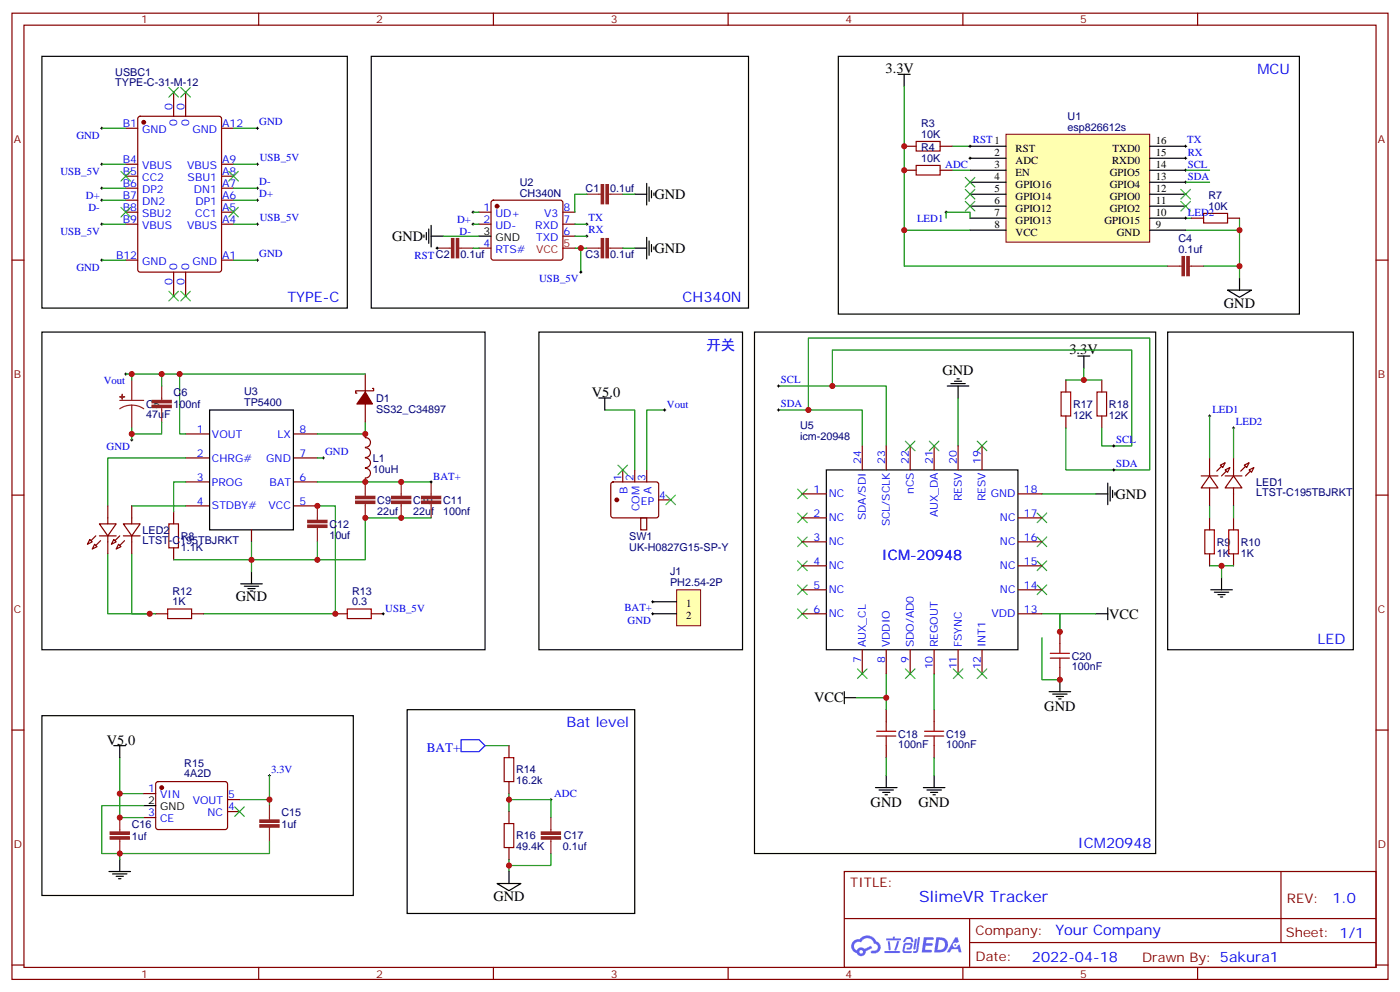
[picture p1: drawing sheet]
<svg xmlns="http://www.w3.org/2000/svg" width="412mm" height="292mm" viewBox="0 0 412 292" stroke-linecap="round" stroke-linejoin="round" font-family="sans-serif">
<g fill="none" stroke="#870000" stroke-width=".35">
<path d="M3.5 3.9h405.4v284.3h-405.4zM7.1 7.4h398.2v277.3h-398.2zM76.2 3.9v3.5M145.3 3.9v3.5M214.5 3.9v3.5M283.6 3.9v3.5M352.8 3.9v3.5M3.5 76.6h3.6M405.3 76.6h3.6M3.5 145.7h3.6M405.3 145.7h3.6M3.5 214.8h3.6"/>
<path d="M405.3 214.8h3.6M248.7 256.5h156.6v28.2h-156.6zM377.3 256.5v20.9M248.7 270.3h156.5M285.6 277.4h119.6M285.6 270.3v14.1M3.5 284h3.6M76.2 284.7v3.5M145.3 284.7v3.5M214.5 284.7v3.5M283.6 284.7v3.5M352.8 284.7v3.5"/>
<path d="M405.3 284h3.6"/>
</g>
<g fill="#5487ff">
<path d="M272.1 275.8h2.6l.3 .2-.1 .6h-2l-.1 .9h1.6l.4 .4-.4 .4h-1.7l-.2 1.2 1.8 .1 .3 .3-.2 .3-2.9 .1z"/>
<path d="M281.4 275.9h.7l.4 1.3-.7 .3a.74 .74 0 0 0-1.1 .3 .74 .74 0 0 0 .5 1 .74 .74 0 0 0 .9-.6l.5-.3 .7 2.3h-.9l-.2-.9h-1.9l-.5 .9h-.9z"/>
<path d="M269.5 276.2h.6l-.4 3a.31 .31 0 0 1-.3 .2 .31 .31 0 0 1-.3-.3z"/>
<path d="M270.4 275.8h.6l-.5 3.9a.89 .89 0 0 1-.7 .7 .89 .89 0 0 1-.9-.3l1-.4z"/>
<path d="M266.8 275.9l.6-.2 1.2 .2 .5 1.2-.6 .2-.4-1-1 .2a.95 .95 0 0 1-1 .8l-.1-.2z"/>
<path d="M266.4 277.6l1.8-.2a1.04 1.04 0 0 1 .6 1.1 1.04 1.04 0 0 1-.8 .9h-.7a.29 .29 0 0 1-.3-.3 .29 .29 0 0 1 .3-.2l.7-.1 .2-.8-1.4 .1-.4 1.7 1.9 .1a.29 .29 0 0 1 .3 .3 .29 .29 0 0 1-.3 .3l-2-.1-.4-.2 .2-2.1z"/>
<path d="M260.5 279.9h4.4a.3 .3 0 0 1 .3 .3 .3 .3 0 0 1-.3 .3h-4.3z"/>
<path d="M264.3 276.9h.6l-.5 1.7a1.02 1.02 0 0 1-.7 1.2l-.2-.3z"/>
<path d="M261.5 277h.6l.3 2.4-.3 .3-.3-.2z"/>
<path d="M261.1 276.2h1.9l.2-.6h.5l-.1 .6h1.5a.29 .29 0 0 1 .3 .3 .29 .29 0 0 1-.3 .2h-3.9z"/>
<path d="M275.8 275.8l-.6 4.5h1.4a2.27 2.27 0 0 0 2.7-2.3 2.27 2.27 0 0 0-2.7-2.2zM276.6 276.6a1.5 1.5 0 0 1 1.8 1.5 1.5 1.5 0 0 1-1.9 1.4h-.3z"/>
<path d="M251.4 277a2.09 2.09 0 0 0 1 3.5 1.37 1.37 0 0 0 1.5 .9 1.37 1.37 0 0 0 1.1-1.4l2-1-.5-.7-1.8 .9a1.4 1.4 0 0 0-2.3 .5 1.32 1.32 0 0 1-.6-1.9 1.32 1.32 0 0 1 1.9-.5 2.02 2.02 0 0 1 2-1.2 2.02 2.02 0 0 1 1.8 1.6 1.09 1.09 0 0 1 1.1 1.4 1.09 1.09 0 0 1-1.6 .7 .41 .41 0 0 0-.5 .3 .41 .41 0 0 0 .4 .5 1.89 1.89 0 0 0 2.4-1.2 1.89 1.89 0 0 0-1.2-2.4 2.98 2.98 0 0 0-5-.7l-1 .2zM253.2 280.1a.52 .52 0 0 1 1 0 .52 .52 0 0 1-1 0z"/>
<circle cx="281.4" cy="278.1" r=".28"/>
</g>
<g fill="none" stroke="#870000" stroke-width=".35">
<path d="M37 37.7h3.6M40.8 34.4l.5-.2h23.3l.6 .5 .1 44.7-.5 .6-23.5 .1-.7-.5v-44.7zM51.2 27.2v7M54.7 27.2v7M65.3 37.7h3.5M37 48.3h3.6M37 51.9h3.6M37 55.4h3.6M37 58.9h3.6M65.3 48.3h3.5M65.3 51.9h3.5M65.3 55.4h3.5"/>
<path d="M65.3 58.9h3.5M144.9 59.1l.4-.2h19.8l.5 .2 .2 .5v16.2l-.2 .5-.5 .3h-19.8l-.5-.3-.2-.5v-16.2zM266.3 43h3.6M266.3 50.1h3.6M276.9 43h3.6M276.9 50.1h3.6M37 62.4h3.6M37 66h3.6M37 76.6h3.6M65.3 62.4h3.5M65.3 66h3.5M65.3 76.6h3.5"/>
<path d="M141.1 62.4h3.5M141.1 66h3.5M141.1 73h3.5M165.8 62.4h3.5M165.8 66h3.5M165.8 69.5h3.5M351 64.2h3.5M361.6 64.2h3.5M51.2 80.1v7M54.7 80.1v7M107.6 110.1v5.3M107.6 118.9v5.3"/>
<path d="M109.7 114.3h.4v.7h-5.3v.7h.3M54.7 127.7h7M54.7 134.8h7M86.4 127.7h7.1M86.4 134.8h7.1M107.6 127.7v1.1a1.41 1.41 0 0 1 1.5 1.4 1.41 1.41 0 0 1-1.5 1.4M107.6 137.8a1.41 1.41 0 0 1 1.5 1.4 1.41 1.41 0 0 1-1.5 1.4M107.6 131.8a1.41 1.41 0 0 1 1.5 1.4 1.41 1.41 0 0 1-1.5 1.4M107.6 134.8a1.41 1.41 0 0 1 1.5 1.4 1.41 1.41 0 0 1-1.5 1.4M51.2 150.6v3.6M54.7 141.8h7M54.7 148.9h7"/>
<path d="M74.1 155.9v3.6M86.4 141.8h7.1M86.4 148.9h7.1M107.6 140.8v1M51.2 161.2v3.5M45.9 180.6h3.5M56.4 180.6h3.6M98.8 180.6h3.5M109.4 180.6h3.5"/>
</g>
<g fill="#870000" stroke="#870000" stroke-width=".35">
<path d="M107.6 115.4l2.1 3.5h-4.6z"/>
<circle cx="146.4" cy="60.7" r=".53"/>
<circle cx="42.3" cy="36" r=".53"/>
</g>
<g fill="none" stroke="#000" stroke-width=".35">
<path d="M12.3 16.6h90v74.1h-90zM109.4 16.6h111.1v74.1h-111.1zM264.6 21.9h3.5M266.3 21.9v3.5M187 57.2h3.5M190.5 54v6.3M191.2 55v4.3M191.9 56.1v2.1M192.6 56.8v.7M124.9 69.1v.7M125.6 68.4v2.2M126.3 67.4v4.2"/>
<path d="M127 69.5h3.5M127 66.3v6.4M141.1 69.5h3.5M187 73h3.5M190.5 69.8v6.4M191.2 70.9v4.2M191.9 72v2.1M192.6 72.7v.7M12.3 97.7h130.6v93.5h-130.6zM361.6 85.4h7.1l-3.6 2.1zM365.1 81.8v3.6M61.7 120.6h24.7v35.3h-24.7z"/>
<path d="M70.9 171.8h6.4M72 172.5h4.2M73 173.2h2.1M73.7 173.9h.7M74.1 168.3v3.5M12.3 210.6h91.8v52.9h-91.8zM32.1 256.5h6.4M33.2 257.2h4.2M34.2 257.9h2.1M34.9 258.6h.7M35.3 252.9v3.6"/>
</g>
<path d="M165.8 73h3.5" fill="none" stroke="#f00" stroke-width=".35"/>
<g fill="none" stroke="#000" stroke-width=".29">
<path d="M29.6 37.7h.7M30 37.4v.7M75.5 37.7h.7M75.8 37.4v.7M29.6 58.9h.7M29.6 55.4h.7M29.6 48.3h.7M30 48v.7M30 55v.7M30 58.6v.7M75.5 58.9h.7M75.5 55.4h.7"/>
<path d="M75.5 48.3h.7M75.8 48v.7M75.8 55v.7M75.8 58.6v.7M285.4 46.6h.7M285.8 46.2v.7M348.9 53.6h.7M348.9 50.1h.7M349.2 49.7v.7M349.2 53.3v.7M29.6 76.6h.7M29.6 66h.7"/>
<path d="M30 65.6v.7M30 76.2v.7M75.5 76.6h.7M75.5 66h.7M75.8 65.6v.7M75.8 76.2v.7M128.4 73h.7M128.8 72.7v.7M139 66h.7M139 62.4h.7M139.3 62.1v.7M139.3 65.6v.7"/>
<path d="M172.5 66h.7M172.5 69.5h.7M172.9 65.6v.7M172.9 69.1v.7M36.7 110.1h.7M37 109.7v.7M38.5 129.5h.7M38.8 129.1v.7M94.9 134.8h.7M95.2 134.4v.7M126.6 141.8h.8M127 141.5v.7"/>
<path d="M112.5 180.6h.7M112.9 180.3v.7"/>
</g>
<g fill="none" stroke="#008700" stroke-width=".35">
<path d="M30 37.7h7M68.8 37.7h7M266.3 25.4v42.3h19.5M30 58.9h7M30 55.4h7M30 48.3h7M68.8 58.9h7M68.8 55.4h7M68.8 48.3h7M172.9 57.2h-3.6v5.2M183.4 57.2h3.6M280.5 43h5.3"/>
<path d="M280.5 50.1h5.3M30 76.6h7M30 66h7M68.8 76.6h7M68.8 66h7M139.3 66h1.8M139.3 73h1.8M139.3 62.4h1.8M169.3 66h3.6M169.3 73h3.6M169.3 69.5h3.6M171.1 73v7.1"/>
<path d="M183.4 73h3.6M266.3 67.7v10.6h77.7M349.2 67.7h15.9M349.2 64.2h1.8M354.5 78.3h10.6M365.1 64.2v17.6M37 110.1h1.8v1.7M38.8 110.1h8.8M52.9 110.1h-5.3v3.5M107.6 110.1h-54.7v17.6h1.8M47.6 124.2v3.5h-8.8v-1.8M54.7 134.8h-23v14.1"/>
<path d="M93.5 134.8h1.7M107.6 124.2v3.5h-14.1M38.8 148.9h15.9M54.7 141.8h-3.5v8.8M74.1 159.5v8.8M93.5 148.9h5.3v31.7h-38.8M93.5 159.5v5.2h-42.3M93.5 141.8h33.5M127 152.4h-19.4v12.3h-14.1M31.7 163v17.6h12.4M38.8 163v17.6h7.1M35.3 223v10.5h7"/>
<path d="M70.6 235.3h8.8v1.8"/>
</g>
<g fill="none" stroke="#8c2424" stroke-width=".35">
<path d="M172.9 57.2h4.2M179.2 57.2h4.2M128.8 73h4.2M135.1 73h4.2M172.9 73h4.2M179.2 73h4.2M344 78.3h4.2M350.3 78.3h4.2M35.3 117.8h7M38.8 119.2l1.9 .3 1.6 .8M38.8 119.2l-1.8 .3-1.7 .8M38.8 111.8v6"/>
<path d="M38.8 119.2v6.7M47.6 113.6v4.2M47.6 119.9v4.3M93.5 148.9v4.2M93.5 155.2v4.3M107.6 141.8v4.2M107.6 148.2v4.2M118.2 141.8v4.2M118.2 148.2v4.2M127 141.8v4.2M127 148.2v4.2M79.4 237.1v4.2"/>
<path d="M79.4 243.4v4.2"/>
</g>
<g fill="#8c2424" stroke="#8c2424" stroke-width=".35">
<path d="M177.1 54.3h.7v5.7h-.7z"/>
<path d="M178.5 54.3h.7v5.7h-.7z"/>
<path d="M177.1 70.2h.7v5.6h-.7z"/>
<path d="M178.5 70.2h.7v5.6h-.7z"/>
<path d="M133 70.2h.7v5.6h-.7z"/>
<path d="M134.4 70.2h.7v5.6h-.7z"/>
<path d="M76.6 242.7h5.6v.7h-5.6z"/>
<path d="M76.6 241.3h5.6v.7h-5.6z"/>
<path d="M90.7 154.5h5.6v.7h-5.6z"/>
<path d="M90.7 153.1h5.6v.7h-5.6z"/>
<path d="M35.3 116.8h1.4z"/>
<path d="M36 116.1v1.4z"/>
<path d="M44.8 119.2h5.6v.7h-5.6z"/>
<path d="M44.8 117.8h5.6v.7h-5.6z"/>
<path d="M104.8 147.5h5.6v.7h-5.6z"/>
<path d="M104.8 146h5.6v.8h-5.6z"/>
<path d="M115.4 147.5h5.6v.7h-5.6z"/>
<path d="M115.4 146h5.6v.8h-5.6z"/>
<path d="M124.2 147.5h5.6v.7h-5.6z"/>
<path d="M124.2 146h5.6v.8h-5.6z"/>
<path d="M348.2 75.5h.7v5.6h-.7z"/>
<path d="M349.6 75.5h.7v5.6h-.7z"/>
</g>
<g fill="none" stroke="#3c3" stroke-width=".35">
<path d="M49.7 25.8l2.9 2.8M52.6 25.8l-2.9 2.8M53.3 25.8l2.8 2.8M56.1 25.8l-2.8 2.8M35.6 50.4l2.9 2.9M38.5 50.4l-2.9 2.9M67.4 50.4l2.8 2.9M70.2 50.4l-2.8 2.9M35.6 61l2.9 2.9M38.5 61l-2.9 2.9M67.4 61l2.8 2.9M70.2 61l-2.8 2.9"/>
<path d="M49.7 85.7l2.9 2.8M52.6 85.7l-2.9 2.8M53.3 85.7l2.8 2.8M56.1 85.7l-2.8 2.8"/>
</g>
<path d="M269.9 41.6h7v2.8h-7zM269.9 48.7h7v2.8h-7zM354.5 62.8h7.1v2.8h-7.1zM49.7 154.2h2.9v7h-2.9zM49.4 179.2h7v2.8h-7zM102.3 179.2h7.1v2.8h-7.1z" fill="none" stroke="#a10000" stroke-width=".35"/>
<path d="M296.3 39.5h42.4v31.8h-42.4z" fill="#ffffb0" stroke="#800000" stroke-width=".29"/>
<g fill="none" stroke="#000" stroke-width=".35">
<path d="M246.9 16.6h135.9v75.8h-135.9zM285.8 43h10.5M285.8 46.6h10.5M285.8 50.1h10.5M285.8 53.6h10.5M285.8 57.2h10.5M338.7 43h10.5M338.7 46.6h10.5M338.7 50.1h10.5M338.7 53.6h10.5M338.7 57.2h10.5M285.8 60.7h10.5"/>
<path d="M285.8 64.2h10.5M285.8 67.7h10.5M338.7 60.7h10.5M338.7 64.2h10.5M338.7 67.7h10.5M158.7 97.7h60v93.5h-60zM344 97.7h54.6v93.5h-54.6zM356.7 173.6h6.3M357.7 174.3h4.2M358.8 175h2.1M359.5 175.7h.7M359.8 170v3.6"/>
<path d="M119.9 208.8h67.1v60h-67.1zM146.4 260h7.1l-3.6 2.1zM149.9 256.5v3.5"/>
</g>
<g fill="none" stroke="#870000" stroke-width=".35">
<path d="M183.4 138.3v3.5M187 138.3v3.5M190.5 138.3v3.5M356.3 134.8v5.3M359.5 136.9l1.4-.7-.7 1.4zM360.9 138.3l1.4-.7-.7 1.4zM363.4 134.8v5.3M366.5 136.9l1.4-.7-.7 1.4zM367.9 138.3l1.5-.7-.7 1.4zM26.5 158.8l.7 .7-1.4 .7zM29.3 154.2h4.9l-2.5 3.5zM29.3 157.7h4.9"/>
<path d="M31.7 148.9v5.3M31.7 157.7v5.3M33.5 158.8l.7 .7-1.4 .7zM36.3 154.2h5l-2.5 3.5zM36.3 157.7h5M38.8 148.9v5.3M38.8 157.7v5.3M180.2 142l.4-.2h12.7l.5 .2 .2 .5v9.5l-.7 .4-13-.1-.4-.6v-9.2zM188.7 152.4h1.8v3.5h-1.8zM194 147.1h3.6M353.8 140.1h5M356.3 140.1l2.5 3.5h-5z"/>
<path d="M356.3 143.6v5.3M356.3 152.4v3.5M360.9 140.1h4.9M363.4 140.1l2.4 3.5h-4.9zM363.4 143.6v5.3M363.4 152.4v3.5M27.9 160.2l.7 .7-1.4 .7zM34.9 160.2l.7 .7-1.4 .7zM356.3 163v3.5M363.4 163v3.5"/>
</g>
<g fill="#870000" stroke="#870000" stroke-width=".35">
<path d="M36.7 159.1l-1.4 1.4z"/>
<path d="M35.3 157.7l-1.4 1.4z"/>
<path d="M29.6 159.1l-1.4 1.4z"/>
<path d="M26.8 159.1l1.4-1.4z"/>
<path d="M358.4 138.6l1.4-1.4z"/>
<path d="M359.8 140.1l1.4-1.5z"/>
<path d="M365.5 138.6l1.4-1.4z"/>
<path d="M366.9 140.1l1.4-1.5z"/>
<circle cx="181.7" cy="147.1" r=".53"/>
</g>
<g fill="none" stroke="#000" stroke-width=".29">
<path d="M285.4 43h.7M285.8 42.7v.7M348.9 46.6h.7M348.9 43h.7M349.2 42.7v.7M349.2 46.2v.7M171.1 79.7v.7M170.7 80.1h.7M356 122.4h.7M356.3 122.1v.7M363 125.9h.7M363.4 125.6v.7"/>
<path d="M161.9 235.3h.7M162.3 234.9v.8"/>
</g>
<g fill="none" stroke="#008700" stroke-width=".35">
<path d="M38.8 127.7v1.8M178.2 120.6h8.8v17.7M195.8 120.6h-5.3v17.7M356.3 122.4v12.4M363.4 125.9v8.9M356.3 148.9v3.5M363.4 148.9v3.5M356.3 166.5h7.1M359.8 166.5v3.5M142.9 219.4h7M149.9 235.3h12.4v5.3M149.9 233.5v5.3"/>
<path d="M149.9 252.9v3.6M162.3 251.2v3.5h-12.4"/>
</g>
<path d="M135.8 217.7h5.3l1.8 1.7-1.8 1.8h-5.3z" fill="none" stroke="#00f" stroke-width=".35"/>
<path d="M162.3 240.6v4.2M162.3 246.9v4.3" fill="none" stroke="#8c2424" stroke-width=".35"/>
<g fill="#8c2424" stroke="#8c2424" stroke-width=".35">
<path d="M159.5 246.2h5.6v.7h-5.6z"/>
<path d="M159.5 244.8h5.6v.7h-5.6z"/>
</g>
<path d="M354.9 155.9h2.8v7.1h-2.8zM361.9 155.9h2.9v7.1h-2.9z" fill="none" stroke="#a10000" stroke-width=".35"/>
<path d="M284.3 52.2l2.9 2.8M287.2 52.2l-2.9 2.8M347.8 59.3l2.9 2.8M350.7 59.3l-2.9 2.8M182 136.9l2.9 2.8M184.9 136.9l-2.9 2.8M196.1 145.7l2.9 2.8M199 145.7l-2.9 2.8" fill="none" stroke="#3c3" stroke-width=".35"/>
<path d="M199.3 173.6h7.1v10.5h-7.1z" fill="#ffffb0" stroke="#800000" stroke-width=".29"/>
<g fill="none" stroke="#000" stroke-width=".35">
<path d="M222.2 97.7h118.2v153.5h-118.2zM176.4 117.1h3.5M178.2 117.1v3.5M279 113.6h6.4M280.1 112.9h4.2M281.2 112.2h2.1M281.9 111.5h.7M282.2 113.6v3.5M317.5 104.8h3.5M319.3 104.8v3.5M243.4 138.3h56.5v52.9h-56.5zM322.8 145.3h3.5"/>
<path d="M326.3 142.2v6.3M327 143.2v4.3M327.7 144.3v2.1M328.4 145v.7M192.3 177.1h7M326.3 178.9v3.5M192.3 180.6h7M322.8 180.6h3.5M33.5 219.4h3.5M35.3 219.4v3.6M248.7 205.3h3.5M248.7 203.6v3.5"/>
<path d="M309 203.6h6.4M310.1 204.3h4.2M311.1 205h2.2M311.9 205.7h.7M312.2 200v3.6M42.3 237.1h3.6M257.9 231.8h6.3M258.9 232.5h4.3M260 233.2h2.1M260.7 233.9h.7M261.1 228.2v3.6M272 231.8h6.3"/>
<path d="M273 232.5h4.3M274.1 233.2h2.1M274.8 233.9h.7M275.2 228.2v3.6"/>
</g>
<g fill="none" stroke="#000" stroke-width=".29">
<path d="M278.3 62.4h.7M278.7 62.1v.7M348.9 64.2h.7M349.2 63.9v.7M229 113.6h.7M229.3 113.2v.7M195.4 120.6h.7M195.8 120.3v.7M229 120.6h.7M229.3 120.3v.7M327.7 138.3h.7M327.7 131.2h.7"/>
<path d="M328.1 130.9v.7M328.1 137.9v.7M191.9 177.1h.7M192.3 176.7v.7M191.9 180.6h.7M192.3 180.3v.7M79 228.2h.7M79.4 227.9v.7"/>
</g>
<g fill="none" stroke="#008700" stroke-width=".35">
<path d="M349.2 50.1h7.1M349.2 53.6h7.1M130.5 69.5h10.6M278.7 64.2v-1.8h7.1v1.8M229.3 113.6h31.8v17.6M245.2 113.6v-10.6h88.2v28.2h-8.8v-5.3M282.2 117.1v14.1M319.3 108.3v3.5h-5.3M319.3 111.8h5.3M229.3 120.6h24.7v10.6M238.1 120.6v-21.1h100.6v38.8h-24.7v-12.4M306.9 145.3h15.9"/>
<path d="M261.1 198.3v7M275.2 198.3v10.5M306.9 180.6h5.3v5.3v-5.3h10.6M306.9 187.7v12.3h5.3M252.2 205.3h8.9v3.5M35.3 233.5v7.1h7M42.3 237.1h-12.3v14.1h5.3M79.4 228.2v7.1M261.1 223v5.2M275.2 223v5.2M79.4 247.6v3.6h-44.1v1.7"/>
</g>
<g fill="none" stroke="#a10000" stroke-width=".35">
<path d="M312.6 115.4h2.8v7h-2.8zM323.1 115.4h2.9v7h-2.9zM309.4 193.7h5.6M309.4 192.3h5.6M312.2 189.4v2.9M312.2 193.7v2.8M258.2 216.6h5.7M258.2 215.2h5.7M261.1 212.4v2.8M261.1 216.6v2.8M272.3 216.6h5.7M272.3 215.2h5.7"/>
<path d="M275.2 212.4v2.8M275.2 216.6v2.8M148.5 223h2.8v7h-2.8zM148.5 242.4h2.8v7h-2.8z"/>
</g>
<g fill="none" stroke="#870000" stroke-width=".35">
<path d="M314 111.8v3.6M324.6 111.8v3.6M254 131.2v7.1M261.1 131.2v7.1M268.1 131.2v7.1M275.2 131.2v7.1M282.2 131.2v7.1M289.3 131.2v7.1M314 122.4v3.5M324.6 122.4v3.5M236.4 145.3h7M236.4 152.4h7"/>
<path d="M236.4 159.5h7M299.9 145.3h7M299.9 152.4h7M299.9 159.5h7M236.4 166.5h7M236.4 173.6h7M299.9 166.5h7M299.9 173.6h7M236.4 180.6h7M254 191.2v7.1M261.1 191.2v7.1M268.1 191.2v7.1"/>
<path d="M275.2 191.2v7.1M282.2 191.2v7.1M289.3 191.2v7.1M299.9 180.6h7M312.2 185.9v3.5M312.2 196.5v3.5M149.9 219.4v3.6M261.1 208.8v3.6M261.1 219.4v3.6M275.2 208.8v3.6M275.2 219.4v3.6M42.3 233.5h3.6"/>
<path d="M46.1 230.2l.5-.2 20 .1 .4 .6v13l-.7 .4h-20l-.4-.7v-12.7zM67 238.8h3.6M67 235.3h3.6M149.9 230v3.5M149.9 238.8v3.6M42.3 240.6h3.6M149.9 249.4v3.5"/>
</g>
<circle cx="47.6" cy="231.8" r=".53" fill="#870000" stroke="#870000" stroke-width=".35"/>
<path d="M35.3 240.6v4.2M35.3 246.9v4.3" fill="none" stroke="#8c2424" stroke-width=".35"/>
<g fill="#8c2424" stroke="#8c2424" stroke-width=".35">
<path d="M32.5 246.2h5.6v.7h-5.6z"/>
<path d="M32.5 244.8h5.6v.7h-5.6z"/>
</g>
<g fill="none" stroke="#3c3" stroke-width=".35">
<path d="M284.3 59.3l2.9 2.8M284.3 55.7l2.9 2.9M287.2 59.3l-2.9 2.8M287.2 55.7l-2.9 2.9M347.8 55.7l2.9 2.9M350.7 55.7l-2.9 2.9M266.7 129.8l2.8 2.8M269.5 129.8l-2.8 2.8M273.8 129.8l2.8 2.8M276.6 129.8l-2.8 2.8M287.9 129.8l2.8 2.8M290.7 129.8l-2.8 2.8"/>
<path d="M234.9 143.9l2.9 2.9M234.9 151l2.9 2.8M234.9 158l2.9 2.9M237.8 143.9l-2.9 2.9M237.8 151l-2.9 2.8M237.8 158l-2.9 2.9M305.5 151l2.8 2.8M305.5 158l2.8 2.9M308.3 151l-2.8 2.8M308.3 158l-2.8 2.9M234.9 165.1l2.9 2.8M234.9 172.2l2.9 2.8"/>
<path d="M234.9 179.2l2.9 2.8M237.8 165.1l-2.9 2.8M237.8 172.2l-2.9 2.8M237.8 179.2l-2.9 2.8M305.5 165.1l2.8 2.8M305.5 172.2l2.8 2.8M308.3 165.1l-2.8 2.8M308.3 172.2l-2.8 2.8M252.6 196.8l2.8 2.9M255.4 196.8l-2.8 2.9M266.7 196.8l2.8 2.9M269.5 196.8l-2.8 2.9"/>
<path d="M280.8 196.8l2.8 2.9M283.6 196.8l-2.8 2.9M287.9 196.8l2.8 2.9M290.7 196.8l-2.8 2.9M69.1 237.4l2.9 2.8M72 237.4l-2.9 2.8"/>
</g>
<g fill="#c00">
<circle cx="171.1" cy="73" r=".88"/>
<circle cx="93.5" cy="148.9" r=".88"/>
<circle cx="74.1" cy="164.7" r=".88"/>
<circle cx="98.8" cy="180.6" r=".88"/>
<circle cx="44.1" cy="180.6" r=".88"/>
<circle cx="107.6" cy="127.7" r=".88"/>
<circle cx="52.9" cy="110.1" r=".88"/>
<circle cx="38.8" cy="110.1" r=".88"/>
<circle cx="47.6" cy="110.1" r=".88"/>
<circle cx="107.6" cy="141.8" r=".88"/>
<circle cx="118.2" cy="141.8" r=".88"/>
<circle cx="118.2" cy="152.4" r=".88"/>
<circle cx="93.5" cy="164.7" r=".88"/>
<circle cx="107.6" cy="152.4" r=".88"/>
<circle cx="365.1" cy="78.3" r=".88"/>
<circle cx="365.1" cy="67.7" r=".88"/>
<circle cx="266.3" cy="67.7" r=".88"/>
<circle cx="266.3" cy="50.1" r=".88"/>
<circle cx="266.3" cy="43" r=".88"/>
<circle cx="149.9" cy="254.7" r=".88"/>
<circle cx="149.9" cy="235.3" r=".88"/>
<circle cx="359.8" cy="166.5" r=".88"/>
<circle cx="38.8" cy="127.7" r=".88"/>
<circle cx="79.4" cy="235.3" r=".88"/>
<circle cx="35.3" cy="251.2" r=".88"/>
<circle cx="35.3" cy="240.6" r=".88"/>
<circle cx="35.3" cy="233.5" r=".88"/>
<circle cx="312.2" cy="185.9" r=".88"/>
<circle cx="312.2" cy="200" r=".88"/>
<circle cx="261.1" cy="205.3" r=".88"/>
<circle cx="319.3" cy="111.8" r=".88"/>
<circle cx="238.1" cy="120.6" r=".88"/>
<circle cx="245.2" cy="113.6" r=".88"/>
</g>
<text font-size="4.6" fill="#00f" x="270.8" y="265.5">SlimeVR Tracker</text>
<g font-size="4.2">
<text x="260.9" y="21.5">3.3V</text>
<text x="192.8" y="58.6">GND</text>
<text x="115.5" y="70.9">GND</text>
<text x="192.8" y="74.5">GND</text>
<text x="360.5" y="90.7">GND</text>
<text x="315" y="104.1">3.3V</text>
<text x="277.6" y="110.3">GND</text>
<text x="174.4" y="116.8">V5.0</text>
<text x="328.6" y="146.8">GND</text>
<text x="69.5" y="176.8">GND</text>
<text x="326.7" y="182">VCC</text>
<text x="239.8" y="206.7">VCC</text>
<text x="307.6" y="209.2">GND</text>
<text x="31.5" y="219.1">V5.0</text>
<text x="256.5" y="237.4">GND</text>
<text x="270.6" y="237.4">GND</text>
<text x="145.3" y="265.3">GND</text>
</g>
<g font-size="4.2" fill="#00f">
<text x="370.4" y="21.9">MCU</text>
<text x="84.7" y="88.9">TYPE-C</text>
<text x="201.1" y="88.9">CH340N</text>
<text x="208.1" y="103">开关</text>
<text x="259.8" y="164.7">ICM-20948</text>
<text x="388.1" y="189.4">LED</text>
<text x="166.9" y="214">Bat level</text>
<text x="317.5" y="249.4">ICM20948</text>
<text x="392.5" y="265.7">1.0</text>
<text x="310.9" y="275.3">Your Company</text>
<text x="304" y="283.1">2022-04-18</text>
</g>
<text font-size="3.9" fill="#00f" x="125.7" y="221.2">BAT+</text>
<g font-size="3.9" fill="#800">
<text x="250.5" y="261.1">TITLE:</text>
<text x="379.1" y="265.7">REV:</text>
<text x="287.4" y="275.3">Company:</text>
<text x="378.7" y="275.9">Sheet: 1/1</text>
<text x="287.4" y="282.9">Date:</text>
<text x="336.4" y="283">Drawn By: 5akura1</text>
</g>
<g font-size="3.2" fill="#800">
<text x="41.6" y="6.9">1</text>
<text x="110.8" y="6.9">2</text>
<text x="179.9" y="6.9">3</text>
<text x="249.1" y="6.9">4</text>
<text x="318.2" y="6.9">5</text>
<text x="4.1" y="42">A</text>
<text x="405.9" y="42">A</text>
<text x="4.1" y="111.1">B</text>
<text x="405.9" y="111.1">B</text>
<text x="4.1" y="180.3">C</text>
<text x="405.9" y="180.3">C</text>
<text x="4.1" y="249.4">D</text>
<text x="405.9" y="249.4">D</text>
<text x="41.6" y="287.7">1</text>
<text x="110.8" y="287.7">2</text>
<text x="179.9" y="287.7">3</text>
<text x="249.1" y="287.7">4</text>
<text x="318.2" y="287.7">5</text>
</g>
<g font-size="3.2" fill="#000080">
<text x="33.9" y="22.2">USBC1</text>
<text x="33.9" y="25.4">TYPE-C-31-M-12</text>
<text x="314.5" y="35.3">U1</text>
<text x="271.3" y="40.6">10K</text>
<text x="271.3" y="37.4">R3</text>
<text x="314.5" y="38.5">esp826612s</text>
<text x="271.3" y="47.6">10K</text>
<text x="271.3" y="44.4">R4</text>
<text x="153.1" y="57.9">CH340N</text>
<text x="153.1" y="54.7">U2</text>
<text x="172.5" y="56.5">C1</text>
<text x="179.7" y="56.5">0.1uf</text>
<text x="356" y="58.6">R7</text>
<text x="356" y="61.7">10K</text>
<text x="347.2" y="71.3">C4</text>
<text x="135.6" y="75.9">0.1uf</text>
<text x="172.5" y="75.9">C3</text>
<text x="179.7" y="75.9">0.1uf</text>
<text x="347.2" y="74.4">0.1uf</text>
<text x="51.2" y="116.6">C6</text>
<text x="71.9" y="119.6">TP5400</text>
<text x="71.9" y="116.3">U3</text>
<text x="110.8" y="118.3">D1</text>
<text x="43" y="123">47uF</text>
<text x="43" y="120.1">C5</text>
<text x="51.2" y="120.1">100nf</text>
<text x="110.8" y="121.5">SS32_C34897</text>
<text x="316.1" y="123.2">12K</text>
<text x="316.1" y="120">R17</text>
<text x="326.7" y="123.2">12K</text>
<text x="326.7" y="120">R18</text>
<text x="235.7" y="129.5">icm-20948</text>
<text x="235.7" y="126.3">U5</text>
<text x="109.8" y="135.9">L1</text>
<text x="109.8" y="139.1">10uH</text>
<text x="370.1" y="143">LED1</text>
<text x="111.1" y="148.2">C9</text>
<text x="121.7" y="148.2">C10</text>
<text x="130.5" y="148.2">C11</text>
<text x="370.1" y="146.1">LTST-C195TBJRKT</text>
<text x="97" y="155.2">C12</text>
<text x="111.1" y="151.4">22uf</text>
<text x="121.7" y="151.4">22uf</text>
<text x="130.5" y="151.4">100nf</text>
<text x="42" y="160.2">LTST-C195TBJRKT</text>
<text x="42" y="157.2">LED2</text>
<text x="53.3" y="158.9">R8</text>
<text x="97" y="158.5">10uf</text>
<text x="185.4" y="159">SW1</text>
<text x="358.4" y="160.5">R9</text>
<text x="365.5" y="160.5">R10</text>
<text x="53.3" y="162">1.1K</text>
<text x="185.4" y="162">UK-H0827G15-SP-Y</text>
<text x="358.4" y="163.8">1K</text>
<text x="365.5" y="163.8">1K</text>
<text x="197.4" y="172.5">PH2.54-2P</text>
<text x="197.4" y="169.3">J1</text>
<text x="50.8" y="178.2">1K</text>
<text x="50.8" y="175">R12</text>
<text x="103.7" y="178.2">0.3</text>
<text x="103.7" y="175">R13</text>
<text x="315.7" y="197.3">100nF</text>
<text x="315.7" y="194.2">C20</text>
<text x="264.6" y="220.2">100nF</text>
<text x="264.6" y="217.2">C18</text>
<text x="278.7" y="220.2">100nF</text>
<text x="278.7" y="217.2">C19</text>
<text x="54.3" y="225.7">R15</text>
<text x="152" y="227.6">R14</text>
<text x="54.3" y="228.7">4A2D</text>
<text x="152" y="230.8">16.2k</text>
<text x="38.8" y="243.6">C16</text>
<text x="82.9" y="243.6">1uf</text>
<text x="82.9" y="240.1">C15</text>
<text x="38.8" y="247.1">1uf</text>
<text x="152" y="250.2">49.4K</text>
<text x="152" y="247">R16</text>
<text x="165.8" y="250.2">0.1uf</text>
<text x="166.1" y="247">C17</text>
</g>
<g font-size="3.2" fill="#00f">
<text x="50.8" y="32.5" transform="rotate(-90 50.8 32.5)">0</text>
<text x="54.3" y="32.5" transform="rotate(-90 54.3 32.5)">0</text>
<text x="22.5" y="40.9">GND</text>
<text x="36.2" y="37.4">B1</text>
<text x="41.9" y="39.2">GND</text>
<text x="52.2" y="36.9" transform="rotate(-90 52.2 36.9)">0</text>
<text x="55.7" y="36.9" transform="rotate(-90 55.7 36.9)">0</text>
<text x="56.7" y="39.2">GND</text>
<text x="65.4" y="37.4">A12</text>
<text x="76.4" y="36.9">GND</text>
<text x="36.2" y="48">B4</text>
<text x="65.4" y="48">A9</text>
<text x="76.6" y="47.5">USB_5V</text>
<text x="286.6" y="42.1">RST 1</text>
<text x="349.7" y="42.2">TX</text>
<text x="349.9" y="45.8">RX</text>
<text x="17.8" y="51.5">USB_5V</text>
<text x="36.2" y="51.5">B5</text>
<text x="41.9" y="49.7">VBUS</text>
<text x="41.9" y="53.3">CC2</text>
<text x="55.1" y="49.7">VBUS</text>
<text x="55.3" y="53.3">SBU1</text>
<text x="65.4" y="51.5">A8</text>
<text x="278.5" y="49.5">ADC</text>
<text x="349.9" y="52.9">SDA</text>
<text x="349.9" y="49.3">SCL</text>
<text x="25.3" y="58.5">D+</text>
<text x="36.2" y="55">B6</text>
<text x="36.2" y="58.6">B7</text>
<text x="41.9" y="56.8">DP2</text>
<text x="57.1" y="56.8">DN1</text>
<text x="65.4" y="58.6">A6</text>
<text x="65.4" y="55">A7</text>
<text x="76.4" y="58.1">D+</text>
<text x="76.4" y="54.5">D-</text>
<text x="26" y="62.1">D-</text>
<text x="36.2" y="62.1">B8</text>
<text x="36.2" y="65.6">B9</text>
<text x="41.9" y="60.3">DN2</text>
<text x="41.9" y="63.9">SBU2</text>
<text x="57.5" y="63.9">CC1</text>
<text x="57.6" y="60.3">DP1</text>
<text x="65.4" y="65.6">A4</text>
<text x="65.4" y="62.1">A5</text>
<text x="76.6" y="65.1">USB_5V</text>
<text x="134.7" y="65.6">D+</text>
<text x="142.4" y="62.1">1</text>
<text x="142.4" y="65.6">2</text>
<text x="145.9" y="63.9">UD+</text>
<text x="160.3" y="63.9">V3</text>
<text x="166" y="65.6">7</text>
<text x="166" y="62.1">8</text>
<text x="173.4" y="65.2">TX</text>
<text x="270.1" y="65.4">LED1</text>
<text x="349.9" y="63.5">LED2</text>
<text x="17.8" y="69.1">USB_5V</text>
<text x="41.9" y="67.4">VBUS</text>
<text x="55.1" y="67.4">VBUS</text>
<text x="135.4" y="69.1">D-</text>
<text x="145.9" y="67.4">UD-</text>
<text x="157.7" y="67.4">RXD</text>
<text x="157.9" y="70.9">TXD</text>
<text x="166" y="69.1">6</text>
<text x="173.4" y="68.7">RX</text>
<text x="34.2" y="76.2">B12</text>
<text x="41.9" y="78">GND</text>
<text x="56.7" y="78">GND</text>
<text x="65.4" y="76.2">A1</text>
<text x="76.4" y="75.7">GND</text>
<text x="122.1" y="76.1">RSTC2</text>
<text x="142.4" y="72.7">4</text>
<text x="145.9" y="74.4">RTS#</text>
<text x="22.5" y="79.7">GND</text>
<text x="50.8" y="83.9" transform="rotate(-90 50.8 83.9)">0</text>
<text x="52.2" y="79.4" transform="rotate(-90 52.2 79.4)">0</text>
<text x="54.3" y="83.9" transform="rotate(-90 54.3 83.9)">0</text>
<text x="55.7" y="79.4" transform="rotate(-90 55.7 79.4)">0</text>
<text x="158.8" y="83.1">USB_5V</text>
<text x="30.6" y="112.9">Vout</text>
<text x="230" y="112.7">SCL</text>
<text x="230" y="119.8">SDA</text>
<text x="196.4" y="120">Vout</text>
<text x="357.1" y="121.7">LED1</text>
<text x="364.1" y="125.2">LED2</text>
<text x="58" y="127.4">1</text>
<text x="62.4" y="128.8">VOUT</text>
<text x="81.8" y="128.8">LX</text>
<text x="88.2" y="127.4">8</text>
<text x="328.8" y="130.4">SCL</text>
<text x="31.4" y="132.5">GND</text>
<text x="58" y="134.4">2</text>
<text x="62.4" y="135.8">CHRG#</text>
<text x="78.4" y="135.8">GND</text>
<text x="88.2" y="134.4">7</text>
<text x="95.8" y="133.9">GND</text>
<text x="253.6" y="136.5" transform="rotate(-90 253.6 136.5)">24</text>
<text x="260.7" y="136.5" transform="rotate(-90 260.7 136.5)">23</text>
<text x="267.8" y="136.5" transform="rotate(-90 267.8 136.5)">22</text>
<text x="274.8" y="136.5" transform="rotate(-90 274.8 136.5)">21</text>
<text x="281.9" y="136.5" transform="rotate(-90 281.9 136.5)">20</text>
<text x="288.9" y="136.5" transform="rotate(-90 288.9 136.5)">19</text>
<text x="328.8" y="137.4">SDA</text>
<text x="58" y="141.5">3</text>
<text x="62.4" y="142.9">PROG</text>
<text x="79.4" y="142.9">BAT</text>
<text x="88.2" y="141.5">6</text>
<text x="127.6" y="141.2">BAT+</text>
<text x="183.1" y="141.6" transform="rotate(-90 183.1 141.6)">1</text>
<text x="186.6" y="141.6" transform="rotate(-90 186.6 141.6)">2</text>
<text x="190.1" y="141.6" transform="rotate(-90 190.1 141.6)">3</text>
<text x="58" y="148.5">4</text>
<text x="62.4" y="149.9">STDBY#</text>
<text x="79.1" y="149.9">VCC</text>
<text x="88.2" y="148.5">5</text>
<text x="184.9" y="145.3" transform="rotate(-90 184.9 145.3)">B</text>
<text x="188.8" y="148.5">EP</text>
<text x="191.9" y="145.3" transform="rotate(-90 191.9 145.3)">A</text>
<text x="194.2" y="146.8">4</text>
<text x="239.6" y="145">1</text>
<text x="244.1" y="146.4">NC</text>
<text x="269.2" y="145.4" transform="rotate(-90 269.2 145.4)">nCS</text>
<text x="283.3" y="147.5" transform="rotate(-90 283.3 147.5)">RESV</text>
<text x="290.3" y="147.5" transform="rotate(-90 290.3 147.5)">RESV</text>
<text x="291.9" y="146.4">GND</text>
<text x="301.6" y="145">18</text>
<text x="188.4" y="150.5" transform="rotate(-90 188.4 150.5)">COM</text>
<text x="239.6" y="152">2</text>
<text x="244.1" y="153.5">NC</text>
<text x="255.1" y="153.2" transform="rotate(-90 255.1 153.2)">SDA/SDI</text>
<text x="262.1" y="154.9" transform="rotate(-90 262.1 154.9)">SCL/SCLK</text>
<text x="276.2" y="152.3" transform="rotate(-90 276.2 152.3)">AUX_DA</text>
<text x="294.6" y="153.5">NC</text>
<text x="301.6" y="152">17</text>
<text x="239.6" y="159.1">3</text>
<text x="244.1" y="160.5">NC</text>
<text x="294.6" y="160.5">NC</text>
<text x="301.6" y="159.1">16</text>
<text x="239.6" y="166.2">4</text>
<text x="244.1" y="167.6">NC</text>
<text x="294.6" y="167.6">NC</text>
<text x="301.6" y="166.2">15</text>
<text x="239.6" y="173.2">5</text>
<text x="301.6" y="173.2">14</text>
<text x="113.5" y="180">USB_5V</text>
<text x="183.9" y="179.9">BAT+</text>
<text x="244.1" y="174.6">NC</text>
<text x="294.6" y="174.6">NC</text>
<text x="184.9" y="183.6">GND</text>
<text x="239.6" y="180.3">6</text>
<text x="244.1" y="181.7">NC</text>
<text x="292.1" y="181.7">VDD</text>
<text x="301.6" y="180.3">13</text>
<text x="255.1" y="190.5" transform="rotate(-90 255.1 190.5)">AUX_CL</text>
<text x="262.1" y="190.5" transform="rotate(-90 262.1 190.5)">VDDIO</text>
<text x="269.2" y="190.5" transform="rotate(-90 269.2 190.5)">SDO/AD0</text>
<text x="276.2" y="190.5" transform="rotate(-90 276.2 190.5)">REGOUT</text>
<text x="283.3" y="190.5" transform="rotate(-90 283.3 190.5)">FSYNC</text>
<text x="290.3" y="190.5" transform="rotate(-90 290.3 190.5)">INT1</text>
<text x="253.6" y="195" transform="rotate(-90 253.6 195)">7</text>
<text x="260.7" y="195" transform="rotate(-90 260.7 195)">8</text>
<text x="267.8" y="195" transform="rotate(-90 267.8 195)">9</text>
<text x="274.8" y="197" transform="rotate(-90 274.8 197)">10</text>
<text x="281.9" y="197" transform="rotate(-90 281.9 197)">11</text>
<text x="288.9" y="197" transform="rotate(-90 288.9 197)">12</text>
<text x="79.8" y="227.4">3.3V</text>
<text x="43.7" y="233.2">1</text>
<text x="47.2" y="234.9">VIN</text>
<text x="56.8" y="236.7">VOUT</text>
<text x="67.2" y="238.5">4</text>
<text x="67.2" y="234.9">5</text>
<text x="163.2" y="234.4">ADC</text>
<text x="43.7" y="240.2">3</text>
<text x="47.2" y="242">CE</text>
<text x="61.1" y="240.2">NC</text>
</g>
<g font-size="3.2">
<text x="293" y="45.9">2</text>
<text x="299.2" y="44.6">RST</text>
<text x="327.7" y="44.6">TXD0</text>
<text x="340.4" y="45.9">15</text>
<text x="340.4" y="42.3">16</text>
<text x="293" y="49.4">3</text>
<text x="293" y="52.9">4</text>
<text x="299.2" y="48.2">ADC</text>
<text x="299.2" y="51.7">EN</text>
<text x="326.9" y="51.7">GPIO5</text>
<text x="327.6" y="48.2">RXD0</text>
<text x="340.4" y="52.9">13</text>
<text x="340.4" y="49.4">14</text>
<text x="293" y="56.4">5</text>
<text x="293" y="60">6</text>
<text x="299.2" y="55.2">GPIO16</text>
<text x="299.2" y="58.7">GPIO14</text>
<text x="326.9" y="58.7">GPIO0</text>
<text x="326.9" y="55.2">GPIO4</text>
<text x="340.4" y="60">11</text>
<text x="340.4" y="56.4">12</text>
<text x="293" y="63.5">7</text>
<text x="299.2" y="62.3">GPIO12</text>
<text x="299.2" y="65.8">GPIO13</text>
<text x="325.3" y="65.8">GPIO15</text>
<text x="326.9" y="62.3">GPIO2</text>
<text x="340.4" y="63.5">10</text>
<text x="142.4" y="69.1">3</text>
<text x="145.9" y="70.9">GND</text>
<text x="293" y="67">8</text>
<text x="299.2" y="69.3">VCC</text>
<text x="329" y="69.3">GND</text>
<text x="340.4" y="67">9</text>
<text x="202.1" y="178.7">1</text>
<text x="202.1" y="182.2">2</text>
<text x="43.7" y="236.7">2</text>
<text x="47.2" y="238.5">GND</text>
</g>
<g font-size="3.2" fill="#f00">
<text x="157.9" y="74.4">VCC</text>
<text x="166" y="72.7">5</text>
</g>
</svg>
